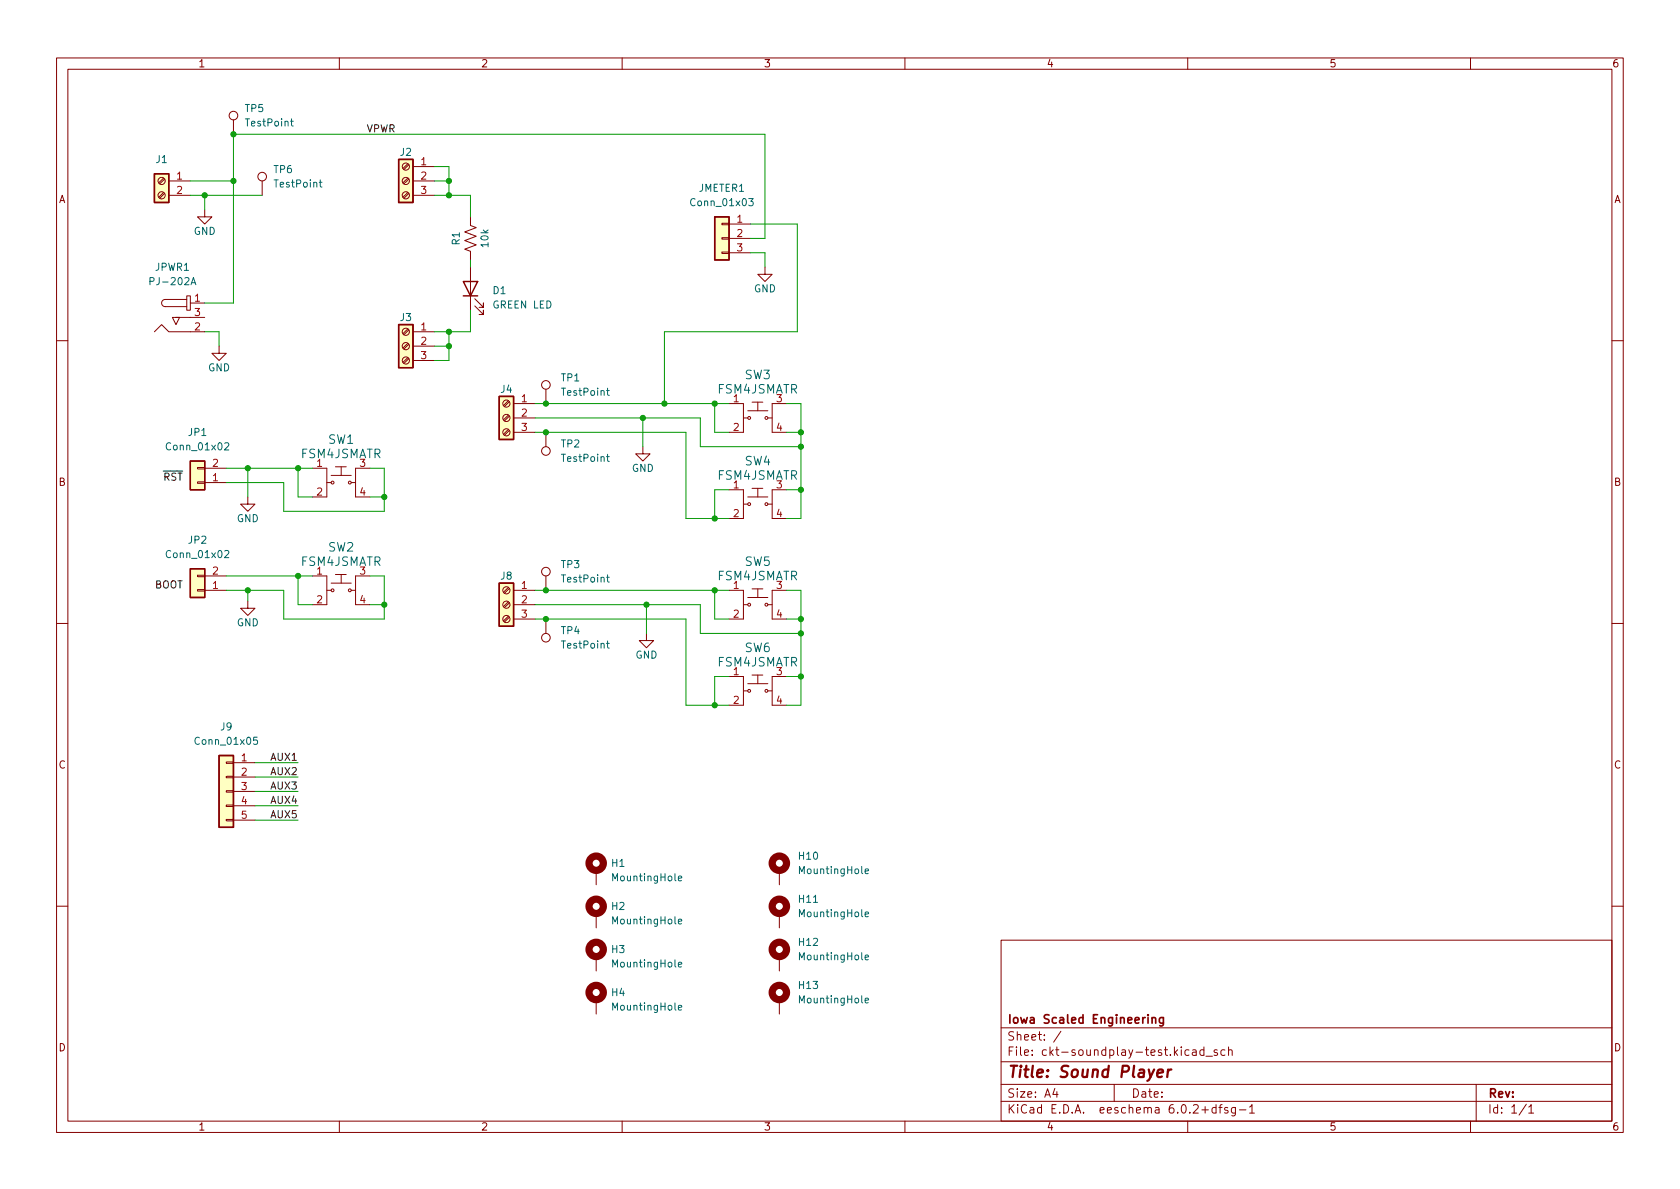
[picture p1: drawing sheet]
<svg xmlns="http://www.w3.org/2000/svg" width="297mm" height="210mm" viewBox="0 0 297 210" stroke-linecap="round" stroke-linejoin="round" font-family="sans-serif">
<g fill="none" stroke="#840000" stroke-width=".18">
<path d="M10 10.2h277v190.1h-277zM12 12.2h273v186.1h-273zM60 10.2v2M110 10.2v2M160 10.2v2M210 10.2v2M260 10.2v2M28.9 34l-.8 .9M28.9 31.5l-.8 .8M29.1 34.2l-.9 .8M29.1 31.7l-.9 .8M29.8 32h3.9"/>
<path d="M29.8 34.5h3.9M36.2 37.1v1.2h1.3l-1.3 1.3-1.3-1.3h1.3M41.3 21.2v2.5M46.4 32v2.5M72.1 34l-.9 .9M72.1 31.5l-.9 .8M72.1 29l-.9 .8M72.3 34.2l-.9 .8M72.3 31.7l-.9 .8M72.3 29.1l-.9 .9M73 32h3.8M73 34.5h3.8"/>
<path d="M73 29.5h3.8M83.2 38.3v1.6l1 .4-2 .7 2 .8-2 .7 2 .8-2 .8 1 .3v1.6M127.6 39.5h1.3v.2h-1.3zM128.9 39.6h3.8M27.3 58.7l1.3-1.3 1.2 1.3h6.4M30.5 56.1h1.2l-.6 1.3zM31.1 56.1h5.1M33 52.3h.7v2.6h-.7zM33 53h-3.8a.64 .64 0 0 0-.6 .6 .64 .64 0 0 0 .6 .6h3.8M33.7 53.6h2.5M72.1 58.2l-.9 .8M72.3 58.3l-.9 .9"/>
<path d="M73 58.7h3.8M83.2 47.2v7.7M83.9 54.1l1.6 1.5v-.7v.7h-.8M83.9 52.8l1.6 1.6v-.8v.8h-.8M127.6 44.6h1.3v.2h-1.3zM127.6 42h1.3v.3h-1.3zM128.9 42.2h3.8M128.9 44.7h3.8M135.3 47.2v1.3h1.2l-1.2 1.3-1.3-1.3h1.3M10 60.2h2M38.7 61.2v1.3h1.3l-1.3 1.2-1.2-1.2h1.2M72.1 63.2l-.9 .9"/>
<path d="M72.1 60.7l-.9 .8M72.3 63.4l-.9 .9M72.3 60.9l-.9 .8M73 61.2h3.8M73 63.7h3.8M89.9 75.9l-.9 .9M89.9 73.4l-.9 .8M89.9 70.9l-.9 .8M90.1 76.1l-.9 .9M90.1 73.6l-.9 .8M90.1 71l-.9 .9M90.8 71.4h3.8"/>
<path d="M90.8 73.9h3.8M90.8 76.4h3.8M96.5 68.8v2.6M96.5 76.4v2.6M113.7 79v1.3h1.2l-1.2 1.2-1.3-1.2h1.3M128.9 71.4h2.5v5h-2.5M131.4 73.9h.8M132.2 72.6h3.6M133 71.1h1.9M134 71.1v1.5M135.8 73.9h.7M139.1 71.4h-2.6v5h2.6"/>
<path d="M285 60.2h2M34.9 82.7h1.3v.2h-1.3zM34.9 85.2h1.3v.3h-1.3zM36.2 85.3h3.8M36.2 82.8h3.8M43.8 87.9v1.2h1.3l-1.3 1.3-1.3-1.3h1.3M55.2 82.8h2.6v5.1h-2.6M57.8 85.3h.7M58.5 84.1h3.6M59.3 82.5h1.9M60.3 82.5v1.6M62.1 85.3h.8"/>
<path d="M65.4 82.8h-2.5v5.1h2.5M128.9 86.6h2.5v5.1h-2.5M131.4 89.1h.8M132.2 87.9h3.6M133 86.4h1.9M134 86.4v1.5M135.8 89.1h.7M139.1 86.6h-2.6v5.1h2.6M10 110.2h2M34.9 101.7h1.3v.3h-1.3zM34.9 104.3h1.3v.2h-1.3zM36.2 104.4h3.8"/>
<path d="M36.2 101.8h3.8M43.8 106.3v1.3h1.3l-1.3 1.2-1.3-1.2h1.3M55.2 101.8h2.6v5.1h-2.6M57.8 104.4h.7M58.5 103.1h3.6M59.3 101.6h1.9M60.3 101.6v1.5M62.1 104.4h.8M65.4 101.8h-2.5v5.1h2.5M89.9 109l-.9 .8M89.9 106.4l-.9 .9M89.9 103.9l-.9 .8"/>
<path d="M90.1 109.1l-.9 .9M90.1 106.6l-.9 .8M90.1 104.1l-.9 .8M90.8 104.4h3.8M90.8 106.9h3.8M90.8 109.5h3.8M96.5 101.8v2.6M96.5 109.5v2.5M114.3 112v1.3h1.3l-1.3 1.2-1.3-1.2h1.3M128.9 104.4h2.5v5.1h-2.5M128.9 119.6h2.5v5.1h-2.5M131.4 106.9h.8"/>
<path d="M132.2 105.7h3.6M133 119.4h1.9M133 104.1h1.9M134 104.1v1.6M134 119.4v1.5M135.8 106.9h.7M139.1 104.4h-2.6v5.1h2.6M139.1 119.6h-2.6v5.1h2.6M285 110.2h2M40 139.8h1.3v.3h-1.3zM40 137.3h1.3v.2h-1.3zM40 134.7h1.3v.3h-1.3z"/>
<path d="M41.3 134.9h3.8M41.3 137.4h3.8M41.3 139.9h3.8M131.4 122.2h.8M132.2 120.9h3.6M135.8 122.2h.7M40 144.9h1.3v.3h-1.3zM40 142.4h1.3v.2h-1.3zM41.3 142.5h3.8M41.3 145h3.8M105.4 153.9v2.6M137.8 153.9v2.6"/>
<path d="M10 160.2h2M105.4 161.5v2.6M105.4 169.2v2.5M105.4 176.8v2.5M137.8 161.5v2.6M137.8 169.2v2.5M137.8 176.8v2.5M177 166.3h108v32h-108zM285 160.2h2M60 198.3v2M110 198.3v2M160 198.3v2"/>
<path d="M177 194.8h108M177 191.8h108M177 187.8h108M177 181.8h108M186.5 192.5l-.4 1h1M186.9 193v1M187.6 182.4l-1.3 1.9M197 191.8v3M210 198.3v2M210.2 185.7l-.4-.1-.3 .3v.4l.1 .3h.6M210.9 185.7h.5l.1 .9M211.5 186l-.5 .1a.29 .29 0 0 0-.2 .2 .29 .29 0 0 0 .2 .3h.5"/>
<path d="M212.9 185.7l-.5-.1-.3 .3v.4l.2 .3h.6M212.9 185.1v1.5M213.2 186.8h1.2M215 195.9l-.4-.1-.3 .3v.4l.1 .3h.6M215 195.3v1.5M215.2 185.7l-.3-.1-.3 .2 .1 .3 .5 .1v.4h-.6M215.5 195.8h.6M216.1 195.3l-.4 .2v1.3M216.6 185.7l-.5-.1-.2 .3v.4l.1 .3h.6M217.1 195.9l-.4-.1-.2 .2 .1 .3 .5 .1v.4h-.6M217.2 185.8l.2-.2 .4 .1 .1 .9M217.2 185.1v1.5"/>
<path d="M218.4 195.8v1.2l-.3 .3h-.3M218.4 195.9l-.4-.1-.3 .3v.4l.2 .3h.5M219.1 196.3h1.2M220.9 195.8l.5-.5v1.5M220.9 196.8h.9M260 198.3v2M261 191.8v6.5M269.9 195.3l-1.3 1.9M270.3 195.8l.4-.5v1.5M270.3 196.8h.9"/>
<circle cx="28.6" cy="32" r=".63"/>
<circle cx="28.6" cy="34.5" r=".63"/>
<circle cx="41.3" cy="20.4" r=".76"/>
<circle cx="46.4" cy="31.2" r=".76"/>
<circle cx="71.8" cy="29.5" r=".63"/>
<circle cx="71.8" cy="32" r=".63"/>
<circle cx="71.8" cy="34.5" r=".63"/>
<circle cx="71.8" cy="58.7" r=".63"/>
<circle cx="71.8" cy="63.7" r=".63"/>
<circle cx="71.8" cy="61.2" r=".63"/>
<circle cx="89.5" cy="73.9" r=".63"/>
<circle cx="89.5" cy="71.4" r=".63"/>
<circle cx="89.5" cy="76.4" r=".63"/>
<circle cx="96.5" cy="68.1" r=".76"/>
<circle cx="96.5" cy="79.8" r=".76"/>
<circle cx="132.5" cy="73.9" r=".25"/>
<circle cx="135.5" cy="73.9" r=".25"/>
<circle cx="58.8" cy="85.3" r=".25"/>
<circle cx="61.8" cy="85.3" r=".25"/>
<circle cx="132.5" cy="89.1" r=".25"/>
<circle cx="135.5" cy="89.1" r=".25"/>
<circle cx="58.8" cy="104.4" r=".25"/>
<circle cx="61.8" cy="104.4" r=".25"/>
<circle cx="89.5" cy="104.4" r=".63"/>
<circle cx="89.5" cy="106.9" r=".63"/>
<circle cx="89.5" cy="109.5" r=".63"/>
<circle cx="96.5" cy="101.1" r=".76"/>
<circle cx="96.5" cy="112.8" r=".76"/>
<circle cx="132.5" cy="106.9" r=".25"/>
<circle cx="135.5" cy="106.9" r=".25"/>
<circle cx="132.5" cy="122.2" r=".25"/>
<circle cx="135.5" cy="122.2" r=".25"/>
</g>
<path d="M204.6 189.8l1-.2v-.4l-.2-.1-.6 .1-.2 1 .2 .3 .6-.1M206.5 189.1l-.1 1.4M207.1 189.1l-.4 .1-.2 .3" fill="none" stroke="#840000" stroke-width=".4"/>
<path d="M203.7 179.9v1M205.7 179.9v1.2l-.3 .3h-.3M203.7 180.1l.2-.2 .4 .1v.9M205.7 180l-.4-.1-.3 .3v.4l.1 .3h.6" fill="none" stroke="#840000" stroke-width=".3"/>
<g fill="none" stroke="#840000" stroke-width="1.3">
<circle cx="105.4" cy="152.6" r="1.27"/>
<circle cx="137.8" cy="152.6" r="1.27"/>
<circle cx="105.4" cy="160.3" r="1.27"/>
<circle cx="105.4" cy="167.9" r="1.27"/>
<circle cx="105.4" cy="175.5" r="1.27"/>
<circle cx="137.8" cy="160.3" r="1.27"/>
<circle cx="137.8" cy="167.9" r="1.27"/>
<circle cx="137.8" cy="175.5" r="1.27"/>
</g>
<g fill="none" stroke="#006464" stroke-width=".18">
<path d="M51.4 21.4h.4M51.5 21v1.1l.3 .2M56.4 32.2h.5M56.6 31.8v1.1l.3 .2M132.4 35.1h.8l-.5 .5 .4 .1v.6l-.2 .1-.5-.1M26.5 49.7h.6l.1-.2v-.3l-.7-.1v1.3M33.8 50.4l.4-1.3 .4 1.3M33.9 50h.6M39.7 78.4l.5-.1 .3 .4-.8 .9h.8M107.2 69.1h.5M107.4 68.6v1.1l.3 .2M39.7 97.5l.5-.2 .3 .4-.8 .9h.8"/>
<path d="M107.2 80.7h.5M107.4 80.3v1.1l.3 .2M107.2 102.1h.5M107.2 113.8h.5M107.4 101.7v1l.3 .2M107.4 113.3v1.1l.3 .2M45.5 130.4h-.6l-.1 .6 .2-.2 .4 .1 .1 .2v.4l-.2 .1-.5-.1M119.9 155.3l.6-.1v-.2l-.4-.1-.2 .2 .1 .6h.5M153 154.1l.6-.2-.1-.2-.4-.1-.1 .2v.6h.5M119.9 170.6l.6-.1v-.3h-.4l-.2 .1 .1 .6h.5M119.9 178.2l.6-.1v-.3h-.4l-.2 .2 .1 .6h.5M119.9 163l.6-.2v-.2l-.4-.1-.2 .2 .1 .6h.5"/>
<path d="M153 176.9l.6-.1-.1-.2-.4-.1-.1 .2v.6h.5M153 161.7l.6-.1-.1-.3h-.4l-.1 .1v.7h.5M153 169.3l.6-.1-.1-.3h-.4l-.1 .2v.6h.5"/>
</g>
<g fill="#ffffc2" stroke="#ffffc2" stroke-width=".18">
<path d="M88.3 70.1h2.5v7.6h-2.5z"/>
<path d="M27.3 30.7h2.5v5.1h-2.5z"/>
<path d="M88.3 103.1h2.5v7.6h-2.5z"/>
<path d="M33.7 100.6h2.5v5.1h-2.5z"/>
<path d="M70.5 28.2h2.5v7.6h-2.5z"/>
<path d="M126.4 38.3h2.5v7.7h-2.5z"/>
<path d="M70.5 57.4h2.5v7.6h-2.5z"/>
<path d="M33.7 81.5h2.5v5.1h-2.5z"/>
<path d="M38.7 133.6h2.6v12.7h-2.6z"/>
</g>
<path d="M27.3 30.7h2.5v5.1h-2.5zM70.5 28.2h2.5v7.6h-2.5zM126.4 38.3h2.5v7.7h-2.5zM70.5 57.4h2.5v7.6h-2.5zM81.9 49.8h2.6l-1.3 2.5zM81.9 52.3h2.6M88.3 70.1h2.5v7.6h-2.5zM33.7 81.5h2.5v5.1h-2.5zM33.7 100.6h2.5v5.1h-2.5zM88.3 103.1h2.5v7.6h-2.5zM38.7 133.6h2.6v12.7h-2.6z" fill="none" stroke="#840000" stroke-width=".25"/>
<g fill="none" stroke="#009600" stroke-width=".18">
<path d="M33.7 34.5h12.7M33.7 32h7.6M36.2 34.5v2.6M76.8 34.5h6.4v3.8M76.8 29.5h2.6v5M76.8 32h2.6M132.7 39.6h8.3v19.1h-23.5v12.7M36.2 58.7h2.5v2.5M79.4 58.7v5h-2.6M83.2 46v1.2M83.2 54.9v3.8h-6.4M132.7 42.2h2.6v-18.5h-94v29.9h-5.1"/>
<path d="M132.7 44.7h2.6v2.5M76.8 61.2h2.6M94.6 76.4h26.7v15.3h7.6M94.6 73.9h29.2v5.1h17.8M94.6 71.4h34.3M113.7 73.9v5.1M126.4 71.4v5h2.5M139.1 71.4h2.5v20.3h-2.5M139.1 76.4h2.5M40 82.8h15.2M43.8 82.8v5.1M52.7 82.8v5.1h2.5"/>
<path d="M65.4 82.8h2.5v7.6h-17.7v-5.1h-10.2M65.4 87.9h2.5M128.9 86.6h-2.5v5.1M139.1 86.6h2.5M40 101.8h15.2M43.8 104.4v1.9M52.7 101.8v5.1h2.5M65.4 101.8h2.5v7.7h-17.7v-5.1h-10.2M65.4 106.9h2.5M94.6 104.4h34.3M94.6 109.5h26.7v15.2h7.6M94.6 106.9h29.2v5.1h17.8"/>
<path d="M114.3 106.9v5.1M126.4 104.4v5.1h2.5M128.9 119.6h-2.5v5.1M139.1 104.4h2.5v20.3h-2.5M139.1 109.5h2.5M139.1 119.6h2.5M45.1 139.9h7.6M45.1 137.4h7.6M45.1 134.9h7.6M45.1 142.5h7.6M45.1 145h7.6"/>
</g>
<g fill="#009600" stroke="#009600" stroke-width=".18">
<circle cx="141.6" cy="86.6" r=".46"/>
<circle cx="141.6" cy="76.4" r=".46"/>
<circle cx="141.6" cy="79" r=".46"/>
<circle cx="113.7" cy="73.9" r=".46"/>
<circle cx="126.4" cy="71.4" r=".46"/>
<circle cx="117.5" cy="71.4" r=".46"/>
<circle cx="126.4" cy="91.7" r=".46"/>
<circle cx="96.5" cy="71.4" r=".46"/>
<circle cx="96.5" cy="76.4" r=".46"/>
<circle cx="141.6" cy="112" r=".46"/>
<circle cx="141.6" cy="119.6" r=".46"/>
<circle cx="126.4" cy="124.7" r=".46"/>
<circle cx="52.7" cy="82.8" r=".46"/>
<circle cx="43.8" cy="104.4" r=".46"/>
<circle cx="52.7" cy="101.8" r=".46"/>
<circle cx="67.9" cy="106.9" r=".46"/>
<circle cx="67.9" cy="87.9" r=".46"/>
<circle cx="43.8" cy="82.8" r=".46"/>
<circle cx="79.4" cy="61.2" r=".46"/>
<circle cx="79.4" cy="58.7" r=".46"/>
<circle cx="79.4" cy="32" r=".46"/>
<circle cx="79.4" cy="34.5" r=".46"/>
<circle cx="41.3" cy="32" r=".46"/>
<circle cx="41.3" cy="23.7" r=".46"/>
<circle cx="36.2" cy="34.5" r=".46"/>
<circle cx="114.3" cy="106.9" r=".46"/>
<circle cx="96.5" cy="109.5" r=".46"/>
<circle cx="141.6" cy="109.5" r=".46"/>
<circle cx="126.4" cy="104.4" r=".46"/>
<circle cx="96.5" cy="104.4" r=".46"/>
</g>
<text font-size="2.8" fill="#840000" x="178" y="190.6">Title: Sound Player</text>
<g font-size="2.1" fill="#006464">
<text x="126.8" y="69.6">FSM4JSMATR</text>
<text x="131.7" y="67.1">SW3</text>
<text x="53.1" y="81">FSM4JSMATR</text>
<text x="58" y="78.5">SW1</text>
<text x="131.7" y="82.3">SW4</text>
<text x="126.8" y="84.8">FSM4JSMATR</text>
<text x="53.1" y="100.1">FSM4JSMATR</text>
<text x="58" y="97.5">SW2</text>
<text x="131.7" y="100.1">SW5</text>
<text x="126.8" y="102.6">FSM4JSMATR</text>
<text x="126.8" y="117.9">FSM4JSMATR</text>
<text x="131.7" y="115.3">SW6</text>
</g>
<g font-size="2.1" fill="#840000">
<text x="178" y="184">Sheet: /</text>
<text x="178" y="181">Iowa Scaled Engineering</text>
<text x="178" y="186.7">File: ckt-soundplay-test.kicad_sch</text>
<text x="178" y="196.9">KiCad E.D.A. eeschema 6.0.2+dfsg-1</text>
<text x="178" y="194.1">Size: A4</text>
<text x="200" y="194.1">Date:</text>
<text x="263" y="194.1">Rev:</text>
<text x="263" y="196.9">Id: 1/1</text>
</g>
<g font-size="1.8" fill="#840000">
<text x="35" y="11.9">1</text>
<text x="85" y="11.9">2</text>
<text x="135" y="11.9">3</text>
<text x="185" y="11.9">4</text>
<text x="235" y="11.9">5</text>
<text x="285" y="11.9">6</text>
<text x="10.3" y="35.9">A</text>
<text x="285.3" y="35.9">A</text>
<text x="10.3" y="85.9">B</text>
<text x="285.3" y="85.9">B</text>
<text x="10.3" y="135.9">C</text>
<text x="285.3" y="135.9">C</text>
<text x="10.3" y="185.9">D</text>
<text x="285.3" y="185.9">D</text>
<text x="35" y="199.9">1</text>
<text x="85" y="199.9">2</text>
<text x="135" y="199.9">3</text>
<text x="185" y="199.9">4</text>
<text x="235" y="199.9">5</text>
<text x="285" y="199.9">6</text>
</g>
<g font-size="1.8" fill="#006464">
<text x="43.4" y="19.8">TP5</text>
<text x="43.6" y="22.3">TestPoint</text>
<text x="27.6" y="28.8">J1</text>
<text x="70.8" y="27.6">J2</text>
<text x="48.4" y="30.6">TP6</text>
<text x="48.7" y="33.1">TestPoint</text>
<text x="123.6" y="33.9">JMETER1</text>
<text x="34.2" y="41.5">GND</text>
<text x="122.4" y="36.4">Conn_01x03</text>
<text x="27.4" y="47.9">JPWR1</text>
<text x="81.3" y="43.3" transform="rotate(-90 81.3 43.3)">R1</text>
<text x="86.4" y="43.6" transform="rotate(-90 86.4 43.6)">10k</text>
<text x="27" y="50.4">PJ-202A</text>
<text x="87.2" y="52">D1</text>
<text x="133.3" y="51.7">GND</text>
<text x="70.8" y="56.8">J3</text>
<text x="87.2" y="54.5">GREEN LED</text>
<text x="36.8" y="65.7">GND</text>
<text x="88.6" y="69.5">J4</text>
<text x="99.2" y="67.4">TP1</text>
<text x="99.5" y="70">TestPoint</text>
<text x="33.4" y="77.1">JP1</text>
<text x="29.7" y="79.6">Conn_01x02</text>
<text x="99.2" y="79.1">TP2</text>
<text x="99.5" y="81.7">TestPoint</text>
<text x="111.7" y="83.4">GND</text>
<text x="41.8" y="92.3">GND</text>
<text x="29.7" y="98.7">Conn_01x02</text>
<text x="33.4" y="96.1">JP2</text>
<text x="99.2" y="100.5">TP3</text>
<text x="88.6" y="102.5">J8</text>
<text x="99.5" y="103">TestPoint</text>
<text x="41.8" y="110.7">GND</text>
<text x="99.2" y="112.1">TP4</text>
<text x="99.5" y="114.7">TestPoint</text>
<text x="112.3" y="116.5">GND</text>
<text x="34.8" y="131.7">Conn_01x05</text>
<text x="39" y="129.2">J9</text>
<text x="108.2" y="153.3">H1</text>
<text x="108.5" y="155.8">MountingHole</text>
<text x="141.3" y="152">H10</text>
<text x="141.5" y="154.6">MountingHole</text>
<text x="108.2" y="160.9">H2</text>
<text x="141.3" y="159.6">H11</text>
<text x="108.5" y="163.4">MountingHole</text>
<text x="141.3" y="167.3">H12</text>
<text x="141.5" y="162.2">MountingHole</text>
<text x="108.2" y="168.5">H3</text>
<text x="108.5" y="171.1">MountingHole</text>
<text x="141.5" y="169.8">MountingHole</text>
<text x="108.2" y="176.1">H4</text>
<text x="108.5" y="178.7">MountingHole</text>
<text x="141.3" y="174.9">H13</text>
<text x="141.5" y="177.4">MountingHole</text>
</g>
<g font-size="1.8" fill="#0f0f0f">
<text x="64.8" y="23.4">VPWR</text>
<text x="27.5" y="85">~{RST}</text>
<text x="27.3" y="104">BOOT</text>
<text x="48" y="134.5">AUX1</text>
<text x="48" y="137.1">AUX2</text>
<text x="48" y="142.1">AUX4</text>
<text x="48" y="139.6">AUX3</text>
<text x="48" y="144.7">AUX5</text>
</g>
<g font-size="1.8" fill="#a90000">
<text x="74.4" y="29.2">1</text>
<text x="31.3" y="31.7">1</text>
<text x="31.3" y="34.3">2</text>
<text x="74.4" y="31.7">2</text>
<text x="74.4" y="34.3">3</text>
<text x="130.3" y="39.4">1</text>
<text x="130.3" y="41.9">2</text>
<text x="130.3" y="44.4">3</text>
<text x="34.4" y="53.3">1</text>
<text x="34.4" y="58.4">2</text>
<text x="34.4" y="55.9">3</text>
<text x="74.4" y="58.4">1</text>
<text x="74.4" y="61">2</text>
<text x="74.4" y="63.5">3</text>
<text x="92.2" y="71.1">1</text>
<text x="129.7" y="71.1">1</text>
<text x="137.3" y="71.1">3</text>
<text x="92.2" y="73.7">2</text>
<text x="92.2" y="76.2">3</text>
<text x="129.7" y="76.2">2</text>
<text x="137.3" y="76.2">4</text>
<text x="37.6" y="82.5">2</text>
<text x="56" y="82.5">1</text>
<text x="63.6" y="82.5">3</text>
<text x="37.6" y="85.1">1</text>
<text x="56" y="87.6">2</text>
<text x="63.6" y="87.6">4</text>
<text x="129.7" y="86.4">1</text>
<text x="137.3" y="86.4">3</text>
<text x="129.7" y="91.4">2</text>
<text x="137.3" y="91.4">4</text>
<text x="37.6" y="101.6">2</text>
<text x="56" y="101.6">1</text>
<text x="63.6" y="101.6">3</text>
<text x="37.6" y="104.1">1</text>
<text x="56" y="106.7">2</text>
<text x="63.6" y="106.7">4</text>
<text x="92.2" y="104.1">1</text>
<text x="92.2" y="106.7">2</text>
<text x="129.7" y="104.1">1</text>
<text x="137.3" y="104.1">3</text>
<text x="92.2" y="109.2">3</text>
<text x="129.7" y="109.2">2</text>
<text x="137.3" y="109.2">4</text>
<text x="129.7" y="119.4">1</text>
<text x="137.3" y="119.4">3</text>
<text x="129.7" y="124.5">2</text>
<text x="137.3" y="124.5">4</text>
<text x="42.7" y="134.6">1</text>
<text x="42.7" y="137.2">2</text>
<text x="42.7" y="139.7">3</text>
<text x="42.7" y="142.2">4</text>
<text x="42.7" y="144.8">5</text>
</g>
</svg>
